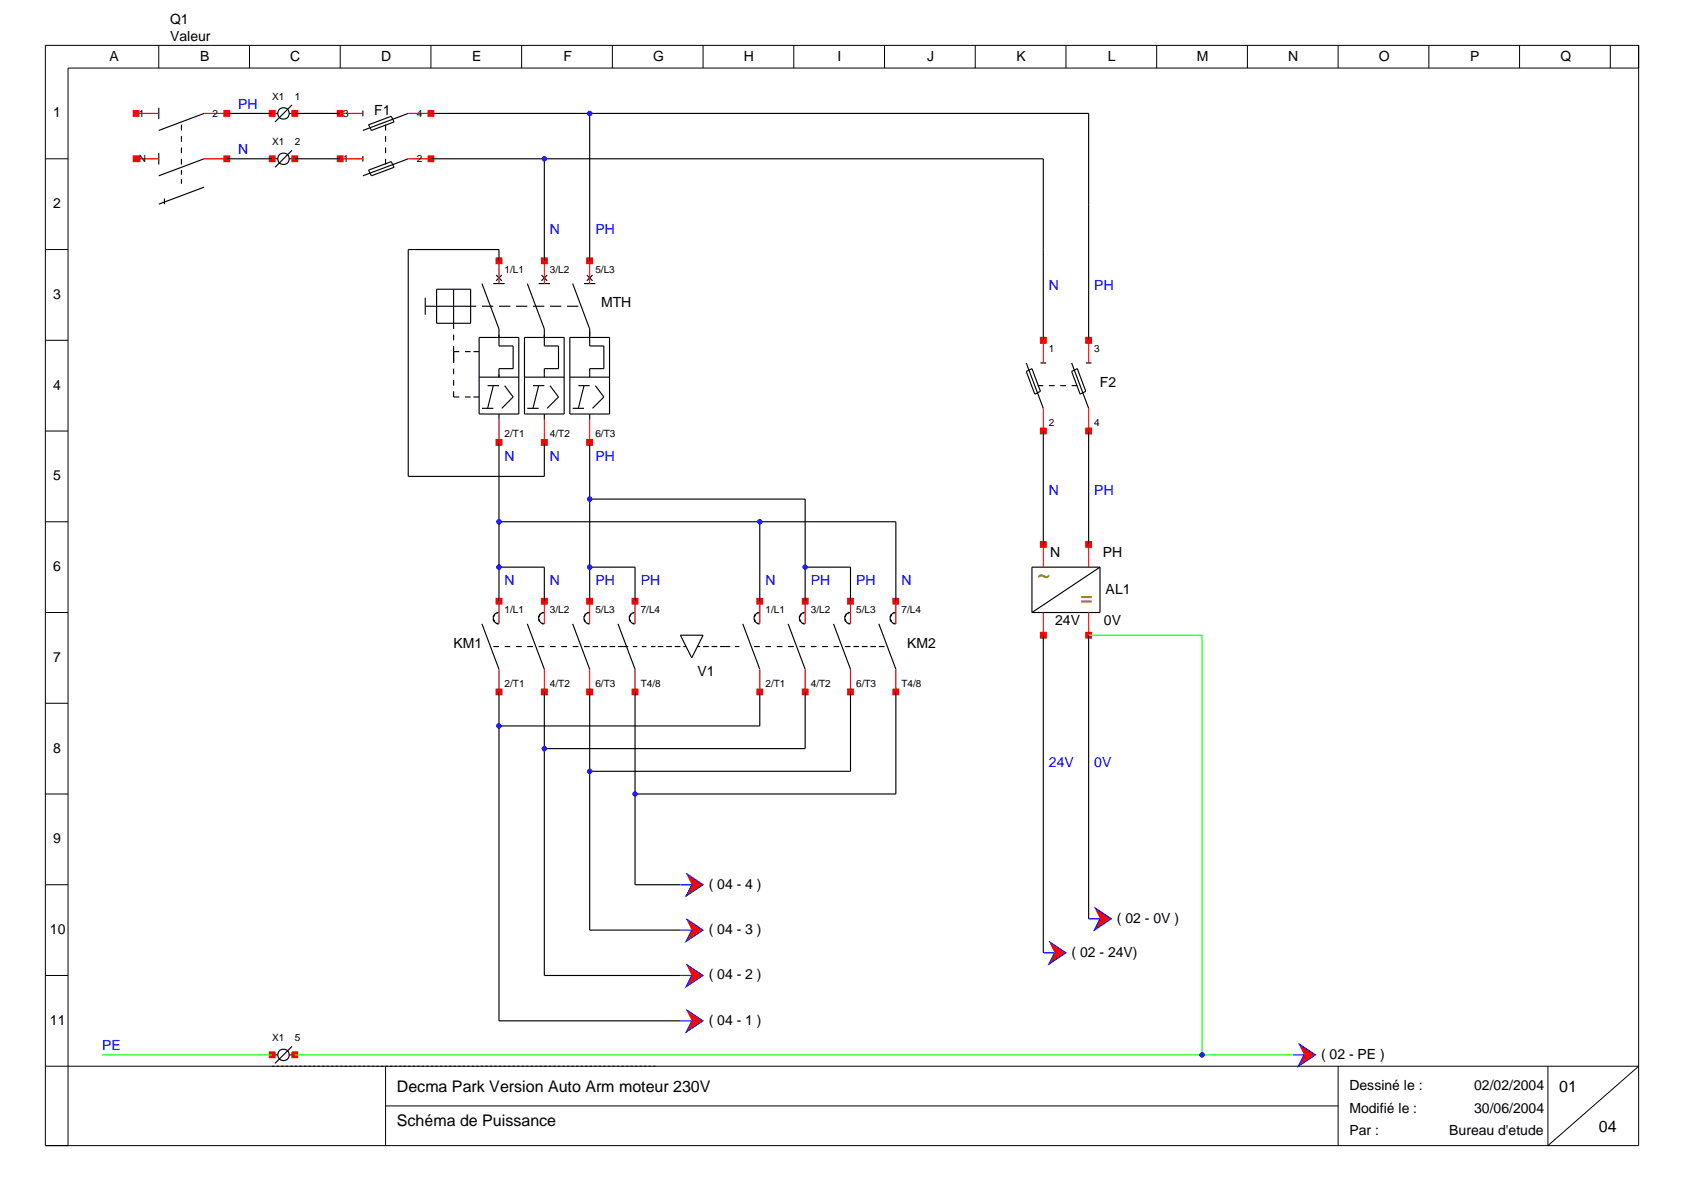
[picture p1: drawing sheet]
<svg xmlns="http://www.w3.org/2000/svg" width="297mm" height="210mm" viewBox="0 0 297 210" stroke-linecap="round" stroke-linejoin="round" font-family="sans-serif">
<g fill="none" stroke="#000" stroke-width=".2">
<path d="M28 19v2M51.5 18.5l-3 3M64 19.5v1M28 27v2M29 35v1M32 22v1M32 24v1M32 26v1M32 28v1M32 30v.8M32 31.6v.8M36 20l-8 3"/>
<path d="M36 28l-8 3M36 33l-8 3M40 20h9M40 28h9M49 20a1 1 0 0 1 1-1 1 1 0 0 1 1 1M49 20a1 1 0 0 0 1 1 1 1 0 0 0 1-1M49 28a1 1 0 0 1 1-1 1 1 0 0 1 1 1M49 28a1 1 0 0 0 1 1 1 1 0 0 0 1-1M51 20h9M51 28h9M51.5 26.5l-3 3M64 27.5v1"/>
<path d="M65 30l4-1.5 .5 1-4 1.5zM65 22l4-1.5 .5 1-4 1.5zM68 22v1M68 24v1M68 26v1M68 28v1M72 20l-8 3M72 28l-8 3M76 20h116v40M76 28h108v32M96 28v18M104 20v26"/>
<path d="M75 54h9M75 52.5v3M77 51h6v6h-6zM80 51v7M80 59v1M84.5 59.5h7v13.5h-7zM85 50l3 8v3h2.5v4h-2.5v1.5M85 54h2M87 50h2M87.5 48.5l1 1M88 46v-2h-16v40h24v-6M88 54h2"/>
<path d="M88.5 48.5l-1 1M91 54h2M92.5 59.5h7v13.5h-7zM93 50l3 8v3h2.5v4h-2.5v1.5M94 54h2M95 50h2M95.5 48.5l1 1M96.5 48.5l-1 1M97 54h2M100 54h2M100.5 59.5h7v13.5h-7zM101 50l3 8v3h2.5v4h-2.5v1.5"/>
<path d="M103 50h2M103.5 48.5l1 1M104.5 48.5l-1 1M80 61v3M80 65v1M80 67v1M80 69v1h1M80 62h1M82 70h1M82 62h1M83.5 70h1M83.5 62h1"/>
<path d="M84.5 66.5h7M85 72h2M86 68h2M87 68l-1 4M88 73v1M88 78v28M89 68l1.5 2-2 2M92.5 66.5h7M93 72h2M94 68h2M95 68l-1 4M96 73v1"/>
<path d="M97 68l1.5 2-2 2M100.5 66.5h7M101 72h2M102 68h2M103 68l-1 4M104 73v1M104 78v28M105 68l1.5 2-2 2M181 64l3 8M181 65.5l1-.5 1.5 4-1 .5zM183 68h1M183.5 64h1"/>
<path d="M184 76v20M185 68h1M187 68h1M189 64l3 8M189 68h1M189 65.5l1-.5 1.5 4-1 .5zM191.5 64h1M192 76v20M88 92h70v14M104 88h38v18M134 92v14M85 110l3 8"/>
<path d="M87 114h1M88 108a1 1 0 0 0-.9 .6 1 1 0 0 0 .2 1.1l.4 .3h.3M88 100h8v6M89 114h1M91 114h1M93 114h1M93 110l3 8M95 114h1M96 108a1 1 0 0 0-.9 .6 1 1 0 0 0 .2 1.1l.4 .3h.3M97 114h1M99 114h1M101 114h1"/>
<path d="M101 110l3 8M103 114h1M104 108a1 1 0 0 0-.9 .6 1 1 0 0 0 .2 1.1l.4 .3h.3M104 100h8v6M104.5 114h1M106 114h1M107.5 114h1M109 114h1.8M109 110l3 8M111.6 114h.8M112 108a1 1 0 0 0-.9 .6 1 1 0 0 0 .2 1.1l.4 .3h.3M113.2 114h.8"/>
<path d="M114.8 114h.8M116 114h1M117.5 114h1M119 114h1M120 112h4l-2 4zM120.5 114h.5M123 114h.5M124 114h1M125.5 114h1M127 114h1.8M129.6 114h.8M131 110l3 8"/>
<path d="M133 114h1M134 108a1 1 0 0 0-.9 .6 1 1 0 0 0 .2 1.1l.4 .3h.3M135 114h1M137 114h1M139 114h1M139 110l3 8M141 114h1M142 108a1 1 0 0 0-.9 .6 1 1 0 0 0 .2 1.1l.4 .3h.3M142 100h8v6M143 114h1M145 114h1M147 114h1"/>
<path d="M147 110l3 8M149 114h1M150 108a1 1 0 0 0-.9 .6 1 1 0 0 0 .2 1.1l.4 .3h.3M150.5 114h1M152 114h1M153.5 114h1M155 114h1M155 110l3 8M158 108a1 1 0 0 0-.9 .6 1 1 0 0 0 .2 1.1l.4 .3h.3M184 112v56M192 112v50M194 100h-12v8"/>
<path d="M194 100v8h-12M194 100l-12 8M88 122v58h32M96 122v50h24M104 122v42h16M112 122v34h8M134 122v6h-46M142 122v10h-46M150 122v14h-46M158 122v18h-46M48 186h1M49 186a1 1 0 0 1 1-1 1 1 0 0 1 1 1"/>
<path d="M49 186a1 1 0 0 0 1 1 1 1 0 0 0 1-1M51 186h1M51.5 184.5l-3 3"/>
</g>
<g fill="#f00" stroke="#f00" stroke-width=".2">
<path d="M51.5 19.5h1v1h-1z"/>
<path d="M47.5 19.5h1v1h-1z"/>
<path d="M51.5 27.5h1v1h-1z"/>
<path d="M47.5 27.5h1v1h-1z"/>
<path d="M191.5 59.5h1v1h-1z"/>
<path d="M191.5 75.5h1v1h-1z"/>
<path d="M183.5 59.5h1v1h-1z"/>
<path d="M183.5 75.5h1v1h-1z"/>
<path d="M183.5 95.5h1v1h-1z"/>
<path d="M191.5 95.5h1v1h-1z"/>
<path d="M183.5 111.5h1v1h-1z"/>
<path d="M191.5 111.5h1v1h-1z"/>
<path d="M51.5 185.5h1v1h-1z"/>
<path d="M47.5 185.5h1v1h-1z"/>
<path d="M23.5 19.5h1v1h-1z"/>
<path d="M23.5 27.5h1v1h-1z"/>
<path d="M39.5 27.5h1v1h-1z"/>
<path d="M39.5 19.5h1v1h-1z"/>
<path d="M59.5 19.5h1v1h-1z"/>
<path d="M75.5 19.5h1v1h-1z"/>
<path d="M59.5 27.5h1v1h-1z"/>
<path d="M75.5 27.5h1v1h-1z"/>
<path d="M87.5 45.5h1v1h-1z"/>
<path d="M95.5 45.5h1v1h-1z"/>
<path d="M103.5 45.5h1v1h-1z"/>
<path d="M87.5 77.5h1v1h-1z"/>
<path d="M95.5 77.5h1v1h-1z"/>
<path d="M103.5 77.5h1v1h-1z"/>
<path d="M103.5 105.5h1v1h-1z"/>
<path d="M103.5 121.5h1v1h-1z"/>
<path d="M95.5 105.5h1v1h-1z"/>
<path d="M87.5 105.5h1v1h-1z"/>
<path d="M87.5 121.5h1v1h-1z"/>
<path d="M95.5 121.5h1v1h-1z"/>
<path d="M111.5 105.5h1v1h-1z"/>
<path d="M111.5 121.5h1v1h-1z"/>
<path d="M149.5 105.5h1v1h-1z"/>
<path d="M149.5 121.5h1v1h-1z"/>
<path d="M141.5 105.5h1v1h-1z"/>
<path d="M133.5 105.5h1v1h-1z"/>
<path d="M133.5 121.5h1v1h-1z"/>
<path d="M141.5 121.5h1v1h-1z"/>
<path d="M157.5 105.5h1v1h-1z"/>
<path d="M157.5 121.5h1v1h-1z"/>
</g>
<g fill="none" stroke="#f00" stroke-width=".2">
<path d="M24 20h4M24 28h4M36 20h4M36 28h4M48 20h.1M48 28h.1M52 20h.1M52 28h.1M60 20h4M60 28h4M72 20h4M72 28h4"/>
<path d="M88 46v4M96 46v4M104 46v4M88 74v4M96 74v4M104 74v4M184 60v4M184 72v4M192 60v4M192 72v4M184 96v4M192 96v4"/>
<path d="M88 106v4M88 118v4M96 106v4M96 118v4M104 106v4M104 118v4M112 106v4M112 118v4M134 106v4M134 118v4M142 106v4M142 118v4"/>
<path d="M150 106v4M150 118v4M158 106v4M158 118v4M184 108v4M192 108v4M48 186h.1M52 186h.1"/>
</g>
<path d="M192 112h20v74M18 186h30M52 186h176" fill="none" stroke="#0f0" stroke-width=".2"/>
<g fill="none" stroke="#000" stroke-width=".18">
<path d="M48 188h.4M48.8 188h.4M49.6 188h.4M50.4 188h.4M51.2 188h.4M52 188h.4M52.8 188h.4M53.6 188h.4M54.4 188h.4M55.2 188h.4M56 188h.4M56.8 188h.4"/>
<path d="M57.6 188h.4M58.4 188h.4M59.2 188h.4M60 188h.4M60.8 188h.4M61.6 188h.4M62.4 188h.4M63.2 188h.4M64 188h.4M64.8 188h.4M65.6 188h.4M66.4 188h.4"/>
<path d="M67.2 188h.4M68 188h.4M68.8 188h.4M69.6 188h.4M70.4 188h.4M71.2 188h.4M72 188h.4M72.8 188h.4M73.6 188h.4M74.4 188h.4M75.2 188h.4M76 188h.4"/>
<path d="M76.8 188h.4M77.6 188h.4M78.4 188h.4M79.2 188h.4M80 188h.4M80.8 188h.4M81.6 188h.4M82.4 188h.4M83.2 188h.4M84 188h.4M84.8 188h.4M85.6 188h.4"/>
<path d="M86.4 188h.4M87.2 188h.4M88 188h.4M88.8 188h.4M89.6 188h.4M90.4 188h.4M91.2 188h.4M92 188h.4M92.8 188h.4M93.6 188h.4M94.4 188h.4M95.2 188h.4"/>
<path d="M96 188h.4M96.8 188h.4M97.6 188h.4M98.4 188h.4M99.2 188h.4M100 188h.4M100.8 188h.4M101.6 188h.4M102.4 188h.4M103.2 188h.4M104 188h.4M104.8 188h.4"/>
<path d="M105.6 188h.4M106.4 188h.4M107.2 188h.4M108 188h.4M108.8 188h.4M109.6 188h.4M110.4 188h.4M111.2 188h.4M112 188h.4M112.8 188h.4M113.6 188h.4M114.4 188h.4"/>
<path d="M115.2 188h.4"/>
</g>
<path d="M211.7 185.8l.3-.2-.4 .4zM212 185.6l.2 .1 .2 .3zM212 186.4l.4-.4-.2 .3zM211.6 186l.4 .4-.2-.1z" fill="#00f" stroke="#00f" stroke-width=".18"/>
<path d="M211.6 186l.4-.4 .4 .4-.4 .4z" fill="#00f"/>
<path d="M95.7 27.8l.3-.2-.4 .4zM96 27.6l.2 .1 .2 .3zM96.4 28l-.1 .2-.3 .2zM95.6 28l.4 .4-.2-.1z" fill="#00f" stroke="#00f" stroke-width=".18"/>
<path d="M95.6 28l.4-.4 .4 .4-.4 .4z" fill="#00f"/>
<path d="M103.7 19.8l.3-.2-.4 .4zM104 19.6l.3 .2 .1 .2zM104.4 20l-.1 .2-.3 .2zM103.6 20l.4 .4-.2-.1z" fill="#00f" stroke="#00f" stroke-width=".18"/>
<path d="M103.6 20l.4-.4 .4 .4-.4 .4z" fill="#00f"/>
<path d="M103.8 99.7l.2-.1-.4 .4zM104 99.6l.3 .2 .1 .2zM104 100.4l.4-.4-.1 .2zM103.6 100l.4 .4-.3-.2z" fill="#00f" stroke="#00f" stroke-width=".18"/>
<path d="M103.6 100l.4-.4 .4 .4-.4 .4z" fill="#00f"/>
<path d="M87.8 99.7l.2-.1-.4 .4zM88 99.6l.2 .1 .2 .3zM88.4 100l-.1 .2-.3 .2zM87.6 100l.4 .4-.3-.2z" fill="#00f" stroke="#00f" stroke-width=".18"/>
<path d="M87.6 100l.4-.4 .4 .4-.4 .4z" fill="#00f"/>
<path d="M103.7 87.8l.3-.2-.4 .4zM104 87.6l.3 .2 .1 .2zM104 88.4l.4-.4-.2 .3zM103.6 88l.4 .4-.2-.1z" fill="#00f" stroke="#00f" stroke-width=".18"/>
<path d="M103.6 88l.4-.4 .4 .4-.4 .4z" fill="#00f"/>
<path d="M141.8 99.7l.2-.1-.4 .4zM142 99.6l.2 .1 .2 .3zM142 100.4l.4-.4-.1 .2zM141.6 100l.4 .4-.3-.2z" fill="#00f" stroke="#00f" stroke-width=".18"/>
<path d="M141.6 100l.4-.4 .4 .4-.4 .4z" fill="#00f"/>
<path d="M87.8 91.7l.2-.1-.4 .4zM88 91.6l.2 .1 .2 .3zM88.4 92l-.1 .2-.3 .2zM87.6 92l.4 .4-.3-.2z" fill="#00f" stroke="#00f" stroke-width=".18"/>
<path d="M87.6 92l.4-.4 .4 .4-.4 .4z" fill="#00f"/>
<path d="M133.8 91.7l.2-.1-.4 .4zM134 91.6l.3 .2 .1 .2zM134.4 92l-.1 .2-.3 .2zM133.6 92l.4 .4-.3-.2z" fill="#00f" stroke="#00f" stroke-width=".18"/>
<path d="M134 91.6l.4 .4-.4 .4-.4-.4z" fill="#00f"/>
<path d="M87.8 127.7l.2-.1-.4 .4zM88 127.6l.2 .1 .2 .3zM88.4 128l-.1 .2-.3 .2zM87.6 128l.4 .4-.3-.2z" fill="#00f" stroke="#00f" stroke-width=".18"/>
<path d="M87.6 128l.4-.4 .4 .4-.4 .4z" fill="#00f"/>
<path d="M95.7 131.8l.3-.2-.4 .4zM96 131.6l.3 .2 .1 .2zM96 132.4l.4-.4-.1 .2zM95.6 132l.4 .4-.3-.2z" fill="#00f" stroke="#00f" stroke-width=".18"/>
<path d="M95.6 132l.4-.4 .4 .4-.4 .4z" fill="#00f"/>
<path d="M103.7 135.8l.3-.2-.4 .4zM104 135.6l.3 .2 .1 .2zM104.4 136l-.1 .2-.3 .2zM103.6 136l.4 .4-.2-.1z" fill="#00f" stroke="#00f" stroke-width=".18"/>
<path d="M103.6 136l.4-.4 .4 .4-.4 .4z" fill="#00f"/>
<path d="M111.8 139.7l.2-.1-.4 .4zM112 139.6l.3 .2 .1 .2zM112.4 140l-.1 .2-.3 .2zM111.6 140l.4 .4-.2-.1z" fill="#00f" stroke="#00f" stroke-width=".18"/>
<path d="M111.6 140l.4-.4 .4 .4-.4 .4z" fill="#00f"/>
<path d="M185 166l3 2-3 2 1-2z" fill="#f00" stroke="#00f" stroke-width=".2"/>
<path d="M184 168h2" fill="none" stroke="#00f" stroke-width=".2"/>
<path d="M193 160l3 2-3 2 1-2z" fill="#f00" stroke="#00f" stroke-width=".2"/>
<path d="M192 162h2" fill="none" stroke="#00f" stroke-width=".2"/>
<path d="M229 184l3 2-3 2 1-2z" fill="#f00" stroke="#00f" stroke-width=".2"/>
<path d="M228 186h2" fill="none" stroke="#00f" stroke-width=".2"/>
<path d="M121 170l3 2-3 2 1-2z" fill="#f00" stroke="#00f" stroke-width=".2"/>
<path d="M120 172h2" fill="none" stroke="#00f" stroke-width=".2"/>
<path d="M121 178l3 2-3 2 1-2z" fill="#f00" stroke="#00f" stroke-width=".2"/>
<path d="M120 180h2" fill="none" stroke="#00f" stroke-width=".2"/>
<path d="M121 162l3 2-3 2 1-2z" fill="#f00" stroke="#00f" stroke-width=".2"/>
<path d="M120 164h2" fill="none" stroke="#00f" stroke-width=".2"/>
<path d="M121 154l3 2-3 2 1-2z" fill="#f00" stroke="#00f" stroke-width=".2"/>
<path d="M120 156h2" fill="none" stroke="#00f" stroke-width=".2"/>
<g fill="none" stroke="#000" stroke-width=".18">
<path d="M8 8h281v194h-281zM28 8v4M44 8v4M60 8v4M76 8v4M92 8v4M108 8v4M124 8v4M140 8v4M156 8v4M172 8v4M188 8v4"/>
<path d="M204 8v4M220 8v4M236 8v4M252 8v4M268 8v4M284 8v4M289 12h-277v190M8 28h4M8 44h4M8 60h4M8 76h4M8 92h4"/>
<path d="M8 108h4M8 124h4M8 140h4M8 156h4M8 172h4M8 188h281l-16 14v-14M68 188v14M68 195h168M236 188v14"/>
</g>
<g font-size="3.9" fill="#808000">
<text x="183" y="103">~</text>
<text x="190.5" y="107">=</text>
</g>
<g font-size="2.8">
<text x="70" y="192.5">Decma Park Version Auto Arm moteur 230V</text>
<text x="275" y="192.5">01</text>
<text x="70" y="198.5">Schéma de Puissance</text>
<text x="282" y="199.5">04</text>
</g>
<g font-size="2.5">
<text x="30" y="4.2">Q1</text>
<text x="19.3" y="10.7">A</text>
<text x="30" y="7.2">Valeur</text>
<text x="35.3" y="10.7">B</text>
<text x="51.2" y="10.7">C</text>
<text x="67.2" y="10.7">D</text>
<text x="83.3" y="10.7">E</text>
<text x="99.4" y="10.7">F</text>
<text x="115.2" y="10.7">G</text>
<text x="131.2" y="10.7">H</text>
<text x="147.7" y="10.7">I</text>
<text x="163.5" y="10.7">J</text>
<text x="179.3" y="10.7">K</text>
<text x="195.4" y="10.7">L</text>
<text x="211.1" y="10.7">M</text>
<text x="227.2" y="10.7">N</text>
<text x="243.2" y="10.7">O</text>
<text x="259.3" y="10.7">P</text>
<text x="275.2" y="10.7">Q</text>
<text x="9.4" y="20.7">1</text>
<text x="66" y="20.2">F1</text>
<text x="9.4" y="36.7">2</text>
<text x="9.4" y="52.7">3</text>
<text x="106" y="54.2">MTH</text>
<text x="9.4" y="68.7">4</text>
<text x="194" y="68.2">F2</text>
<text x="9.4" y="84.7">5</text>
<text x="9.4" y="100.7">6</text>
<text x="185.2" y="98.2">N</text>
<text x="194.5" y="98.2">PH</text>
<text x="195" y="104.7">AL1</text>
<text x="186.1" y="110.2">24V</text>
<text x="194.7" y="110.2">0V</text>
<text x="9.4" y="116.7">7</text>
<text x="80" y="114.2">KM1</text>
<text x="123" y="119.2">V1</text>
<text x="160" y="114.2">KM2</text>
<text x="9.4" y="132.7">8</text>
<text x="9.4" y="148.7">9</text>
<text x="125" y="156.7">( 04 - 4 )</text>
<text x="8.8" y="164.7">10</text>
<text x="125" y="164.7">( 04 - 3 )</text>
<text x="197" y="162.7">( 02 - 0V )</text>
<text x="125" y="172.7">( 04 - 2 )</text>
<text x="189" y="168.7">( 02 - 24V)</text>
<text x="8.8" y="180.7">11</text>
<text x="125" y="180.7">( 04 - 1 )</text>
<text x="233" y="186.7">( 02 - PE )</text>
<text x="238" y="192.2">Dessiné le :</text>
<text x="238" y="196.2">Modifié le :</text>
<text x="260" y="192.2">02/02/2004</text>
<text x="260" y="196.2">30/06/2004</text>
<text x="238" y="200.2">Par :</text>
<text x="255.6" y="200.2">Bureau d'etude</text>
</g>
<g font-size="2.5" fill="#00f">
<text x="42" y="19.2">PH</text>
<text x="42" y="27.2">N</text>
<text x="97" y="41.2">N</text>
<text x="105" y="41.2">PH</text>
<text x="185" y="51.2">N</text>
<text x="193" y="51.2">PH</text>
<text x="89" y="81.2">N</text>
<text x="97" y="81.2">N</text>
<text x="105" y="81.2">PH</text>
<text x="185" y="87.2">N</text>
<text x="193" y="87.2">PH</text>
<text x="89" y="103.2">N</text>
<text x="97" y="103.2">N</text>
<text x="105" y="103.2">PH</text>
<text x="113" y="103.2">PH</text>
<text x="135" y="103.2">N</text>
<text x="143" y="103.2">PH</text>
<text x="151" y="103.2">PH</text>
<text x="159" y="103.2">N</text>
<text x="185" y="135.2">24V</text>
<text x="193" y="135.2">0V</text>
<text x="18" y="185.2">PE</text>
</g>
<g font-size="1.8">
<text x="48" y="17.6">X1</text>
<text x="52" y="17.6">1</text>
<text x="24.5" y="20.6">1</text>
<text x="37.5" y="20.6">2</text>
<text x="60.5" y="20.6">3</text>
<text x="73.5" y="20.6">4</text>
<text x="24.5" y="28.6">N</text>
<text x="48" y="25.6">X1</text>
<text x="52" y="25.6">2</text>
<text x="60.5" y="28.6">1</text>
<text x="73.5" y="28.6">2</text>
<text x="89" y="48.1">1/L1</text>
<text x="97" y="48.1">3/L2</text>
<text x="105" y="48.1">5/L3</text>
<text x="185" y="62.1">1</text>
<text x="193" y="62.1">3</text>
<text x="89" y="77.1">2/T1</text>
<text x="97" y="77.1">4/T2</text>
<text x="105" y="77.1">6/T3</text>
<text x="185" y="75.1">2</text>
<text x="193" y="75.1">4</text>
<text x="89" y="108.1">1/L1</text>
<text x="97" y="108.1">3/L2</text>
<text x="105" y="108.1">5/L3</text>
<text x="113" y="108.1">7/L4</text>
<text x="135" y="108.1">1/L1</text>
<text x="143" y="108.1">3/L2</text>
<text x="151" y="108.1">5/L3</text>
<text x="159" y="108.1">7/L4</text>
<text x="89" y="121.1">2/T1</text>
<text x="97" y="121.1">4/T2</text>
<text x="105" y="121.1">6/T3</text>
<text x="113" y="121.1">T4/8</text>
<text x="135" y="121.1">2/T1</text>
<text x="143" y="121.1">4/T2</text>
<text x="151" y="121.1">6/T3</text>
<text x="159" y="121.1">T4/8</text>
<text x="48" y="183.6">X1</text>
<text x="52" y="183.6">5</text>
</g>
</svg>
